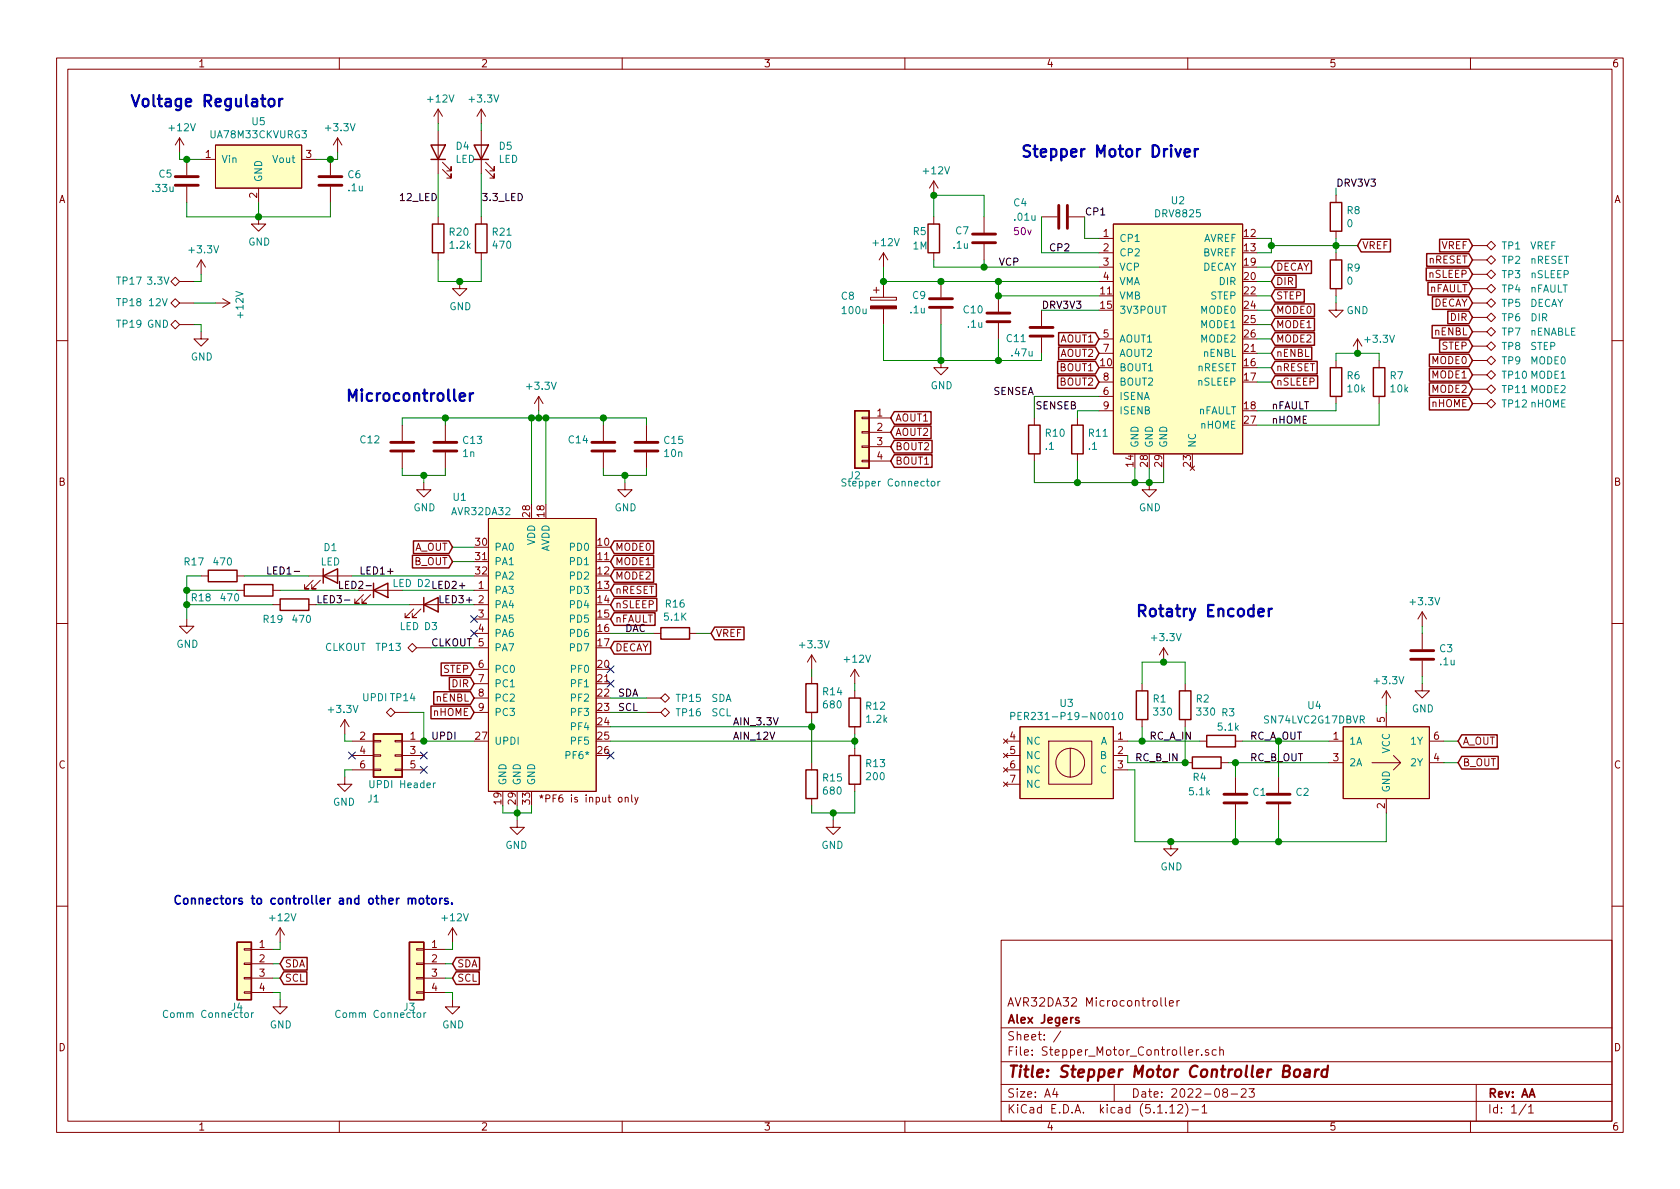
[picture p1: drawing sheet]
<svg xmlns="http://www.w3.org/2000/svg" width="297mm" height="210mm" viewBox="0 0 297 210" stroke-linecap="round" stroke-linejoin="round" font-family="sans-serif">
<g fill="none" stroke="#840000" stroke-width=".18">
<path d="M10 10.3h277v189.9h-277zM12 12.2h273v186.1h-273zM60 10.3v1.9M77.5 19.3l-.8 1.3M77.5 19.3v2.5M77.5 19.3l.7 1.3M85.1 19.3v2.5M85.1 19.3l-.8 1.3M85.1 19.3l.8 1.3M110 10.3v1.9M160 10.3v1.9M210 10.3v1.9"/>
<path d="M260 10.3v1.9M31.7 24.4l-.7 1.2M31.7 24.4v2.5M31.7 24.4l.8 1.2M33 28.2v2.8M33 33v2.8M35.6 28.2h2.5M38.1 25.6h15.2v7.7h-15.2zM45.7 38.3v1.3h1.3l-1.3 1.3-1.3-1.3h1.3M45.7 33.3v2.5M53.3 28.2h2.6M58.4 28.2v2.8"/>
<path d="M58.4 33v2.8M59.7 24.4l-.8 1.2M59.7 24.4v2.5M59.7 24.4l.8 1.2M77.5 23.1v7.6M77.5 38.3v1.3M78.2 30l1.6 1.5v-.8v.8h-.8M78.2 28.7l1.6 1.5v-.7v.7h-.8M85.1 23.1v7.6M85.1 38.3v1.3M85.9 30l1.5 1.5v-.8v.8h-.8M85.9 28.7l1.5 1.5v-.7v.7h-.8"/>
<path d="M165.1 32v2.5M165.1 38.3v1.3M165.1 32l-.8 1.3M165.1 32l.8 1.3M174 38.3v2.8M184.1 38.3h2.8M189 38.3h2.8M196.8 39.6h22.9v40.7h-22.9zM236.2 34.5v1.3M30.2 57.4l.8-.8 .7 .8-.7 .8zM31 49l.7 .8-.7 .7-.8-.7zM31 52.8l.7 .8-.7 .8-.8-.8z"/>
<path d="M31.7 53.6h2.6M31.7 49.8h2.6M31.7 57.4h2.6M35.6 58.7v1.2h1.2l-1.2 1.3-1.3-1.3h1.3M35.6 46l-.8 1.2M35.6 46v2.5M35.6 46l.7 1.2M38.1 53.6h2.5M39.4 52.8l1.2 .8M40.6 53.6l-1.2 .8M77.5 44.7v1.3M81.3 49.8v1.2h1.2l-1.2 1.3-1.3-1.3h1.3"/>
<path d="M85.1 44.7v1.3M153.9 52.6h4.6v.5h-4.6zM154.4 51.3h1M154.9 50.8v1M156.2 44.7v2.5M156.2 49.8v2.8M156.2 54.6v2.8M156.2 44.7l-.8 1.3M156.2 44.7l.8 1.3M165.1 44.7v1.3M166.4 49.8v2.8M166.4 54.6v2.8"/>
<path d="M174 43.2v2.8M176.5 52.3v2.8M176.5 57.1v2.8M184.1 54.9v2.8M184.1 59.7v2.8M194.3 49.8h2.5M194.3 42.2h2.5M194.3 44.7h2.5M194.3 47.2h2.5M194.3 59.9h2.5M236.2 53.6v1.3h1.3l-1.3 1.2-1.3-1.2h1.3M236.2 40.9v1.3"/>
<path d="M236.2 44.7v1.3M236.2 51v1.3M240 59.9l-.7 1.3M240 59.9v2.6M240 59.9l.8 1.3M260.3 43.4h2.6M260.3 46h2.6M260.3 48.5h2.6M260.3 51h2.6M260.3 53.6h2.6M260.3 56.1h2.6M260.3 58.7h2.6"/>
<path d="M262.9 43.4l.8-.7 .7 .7-.7 .8zM262.9 46l.8-.8 .7 .8-.7 .7zM262.9 48.5l.8-.8 .7 .8-.7 .8zM262.9 51l.8-.7 .7 .7-.7 .8zM262.9 53.6l.8-.8 .7 .8-.7 .8zM262.9 56.1l.8-.7 .7 .7-.7 .8zM262.9 58.7l.8-.8 .7 .8-.7 .7zM10 60.2h2M71.1 75.2v2.8M78.7 75.2v2.8M95.2 70.1l-.7 1.3M95.2 70.1v2.5"/>
<path d="M95.2 70.1l.8 1.3M106.7 75.2v2.8M114.3 75.2v2.8M152.4 78.9h1.3v.2h-1.3zM152.4 73.8h1.3v.2h-1.3zM152.4 76.3h1.3v.3h-1.3zM153.7 73.9h3.8M153.7 76.4h3.8M153.7 79h3.8M166.4 63.7v1.3h1.2l-1.2 1.3-1.3-1.3h1.3M182.9 73.9v1.3M190.5 73.9v1.3"/>
<path d="M194.3 70.1h2.5M194.3 62.5h2.5M194.3 67.6h2.5M194.3 72.6h2.5M236.2 63.7v1.3M236.2 70.1v1.3M243.8 63.7v1.3M243.8 70.1v1.3M260.3 68.8h2.6M260.3 61.2h2.6M260.3 63.7h2.6M260.3 66.3h2.6"/>
<path d="M260.3 71.4h2.6M262.9 68.8l.8-.7 .7 .7-.7 .8zM262.9 61.2l.8-.8 .7 .8-.7 .8zM262.9 63.7l.8-.7 .7 .7-.7 .8zM262.9 66.3l.8-.8 .7 .8-.7 .8zM262.9 71.4l.8-.8 .7 .8-.7 .7zM285 60.2h2M71.1 80v2.8M74.9 85.3v1.3h1.3l-1.3 1.3-1.2-1.3h1.2M78.7 80v2.8M86.4 91.7h19v48.2h-19zM106.7 80v2.8"/>
<path d="M110.5 85.3v1.3h1.3l-1.3 1.3-1.3-1.3h1.3M114.3 80v2.8M152.4 81.4h1.3v.3h-1.3zM153.7 81.5h3.8M182.9 80.3v1.2M190.5 80.3v1.2M203.2 85.3v1.3h1.3l-1.3 1.3-1.3-1.3h1.3M210.4 82.4l.8 .8M211.2 82.4l-.8 .8M10 110.3h2M33 109.5v1.2h1.3l-1.3 1.3-1.3-1.3h1.3M35.6 101.8h1.2"/>
<path d="M41.9 104.4h1.3M41.9 101.8h1.3M48.3 104.4h1.2M48.3 106.9h1.2M54.6 106.9h1.3M54.6 101.8h7.6M55.4 102.6l-1.6 1.5h.8h-.8v-.7M56.6 102.6l-1.5 1.5h.8h-.8v-.7M63.5 104.4h7.6M64.3 105.2l-1.6 1.5h.8h-.8v-.8M65.5 105.2l-1.5 1.5h.8h-.8v-.8M72.1 114.5l.8-.7 .8 .7-.8 .8z"/>
<path d="M72.4 106.9h7.6M73.2 107.7l-1.6 1.5h.8h-.8v-.7M73.7 114.5h2.5M74.4 107.7l-1.5 1.5h.8h-.8v-.7M83.8 104.4h2.6M83.8 106.9h2.6M83.8 109.5h2.6M83.8 112h2.6M83.8 114.5h2.6M83.8 118.4h2.6M115.6 112h1.2M121.9 112h1.3"/>
<path d="M143.5 115.8l-.8 1.3M143.5 115.8v2.6M143.5 119.6v1.3M143.5 115.8l.8 1.3M151.1 118.4l-.7 1.2M151.1 118.4v2.5M151.1 118.4l.8 1.2M205.7 114.5l-.7 1.3M205.7 114.5v2.6M205.7 114.5l.8 1.3M251.5 108.2l-.8 1.3M251.5 108.2v2.5"/>
<path d="M251.5 112v2.8M251.5 116.8v2.8M251.5 108.2l.7 1.3M285 110.3h2M61 137.4v1.3h-1.3l1.3 1.2 1.2-1.2h-1.2M61 127.2l.7 1.3M61 127.2v2.6M61 127.2l-.8 1.3M62.2 131.1h3.8M62.2 133.6h3.8M62.2 136.1h3.8M66 136h1.3v.3h-1.3z"/>
<path d="M66 130.9h1.3v.3h-1.3zM66 133.5h1.3v.2h-1.3zM68.3 126l.8-.8 .7 .8-.7 .7zM69.8 136h1.3v.3h-1.3zM69.8 130.9h1.3v.3h-1.3zM69.8 133.5h1.3v.2h-1.3zM69.8 126h2.6M71.1 131.1h3.8M71.1 133.6h3.8M71.1 136.1h3.8M83.8 120.9h2.6M83.8 123.4h2.6"/>
<path d="M83.8 126h2.6M114.3 123.4h2.5M114.3 126h2.5M116.8 126l.8-.8 .8 .8-.8 .7zM116.8 123.4l.8-.7 .8 .7-.8 .8zM143.5 126v1.2M143.5 134.9v1.2M151.1 122.2v1.2M151.1 128.5v1.3M151.1 132.3v1.3M151.1 138.7v1.2M177.4 130.7l.8 .7"/>
<path d="M177.4 133.2l.8 .8M177.4 135.8l.8 .7M177.4 138.3l.8 .8M177.8 131.1h2.5M177.8 133.6h2.5M177.8 136.1h2.5M177.8 138.7h2.5M178.2 130.7l-.8 .7M178.2 133.2l-.8 .8M178.2 135.8l-.8 .7M178.2 138.3l-.8 .8M180.3 128.5h16.5v12.7h-16.5z"/>
<path d="M185.4 131.1h7.6v7.6h-7.6zM189.2 132.3a2.54 2.54 0 0 0-2.5 2.6 2.54 2.54 0 0 0 2.5 2.5M189.2 132.3a2.54 2.54 0 0 1 2.6 2.6 2.54 2.54 0 0 1-2.6 2.5M189.2 132.3v5.1M196.8 131.1h2.6M196.8 133.6h2.6M196.8 136.1h2.6M201.9 120.9v1.3M201.9 127.2v1.3M209.5 134.9h1.3M209.5 120.9v1.3M209.5 127.2v1.3"/>
<path d="M212.1 131.1h1.3M215.9 134.9h1.3M218.4 137.4v2.8M218.4 131.1h1.3M226.1 137.4v2.8M234.9 131.1h2.6M234.9 134.9h2.6M237.5 128.5h15.2v12.7h-15.2zM245.1 122.2l-.8 1.2M245.1 122.2v2.5M245.1 126v2.5M245.1 122.2l.8 1.2"/>
<path d="M246.4 133.6l1.2 1.3h-5M247.6 134.9l-1.2 1.2M251.5 120.9v1.3h1.2l-1.2 1.2-1.3-1.2h1.3M252.7 131.1h2.6M252.7 134.9h2.6M91.4 145v1.3h-1.2l1.2 1.3 1.3-1.3h-1.3M95.4 140.7l.3 .2 .3-.2M95.5 141.1l.2-.2 .2 .2M95.7 140.6v.3M111.7 140.6v1.1l.2 .1M112.2 141l.3 .8M112.8 141l-.4 1.1-.2 .2"/>
<path d="M143.5 141.2v1.3M147.3 145v1.3h-1.3l1.3 1.3 1.3-1.3h-1.3M207 148.8v1.3h1.3l-1.3 1.3-1.3-1.3h1.3M218.4 142.2v2.8M226.1 142.2v2.8M245.1 141.2v2.6M10 160.2h2M43.2 175.4h1.2v.2h-1.2zM43.2 172.8h1.2v.3h-1.2zM43.2 167.8h1.2v.2h-1.2zM43.2 170.3h1.2v.3h-1.2zM44.4 167.9h3.9"/>
<path d="M44.4 170.4h3.9M44.4 173h3.9M44.4 175.5h3.9M49.5 176.8v1.2h1.3l-1.3 1.3-1.2-1.3h1.2M49.5 164.1l-.7 1.2M49.5 164.1v2.5M49.5 164.1l.8 1.2M73.7 175.4h1.2v.2h-1.2zM73.7 172.8h1.2v.3h-1.2zM73.7 167.8h1.2v.2h-1.2zM73.7 170.3h1.2v.3h-1.2zM74.9 167.9h3.8"/>
<path d="M74.9 170.4h3.8M74.9 173h3.8M74.9 175.5h3.8M80 176.8v1.2h1.3l-1.3 1.3-1.3-1.3h1.3M80 164.1l-.8 1.2M80 164.1v2.5M80 164.1l.8 1.2M177 166.3h108v32h-108zM205.3 176.4v1.3l.2 .2M206 176.4v1.3l.2 .2M206.8 177.4l.7-.1-.1-.3-.4-.1-.2 .2v.7h.6M208.1 176.9v1"/>
<path d="M208.5 176.9l-.4 .3M285 160.2h2M60 198.3v1.9M110 198.3v1.9M160 198.3v1.9M177 194.8h108M177 191.8h108M177 187.8h108M177 181.8h108M186.5 192.5l-.4 1h1M186.8 193v1M187.6 182.3l-1.3 2"/>
<path d="M197 191.8v3M206.8 195.8l.5-.5v1.5M206.8 196.8h.9M208.3 195.5l.2-.2h.3l.2 .2 .1 .3-.9 1h.9M209.6 195.1a1.71 1.71 0 0 1 0 2.3M210 198.3v1.9M210.7 196.3h1.2M211.5 185.6v1M212 185.6l-.5 .3M212.5 186.5v.1M212.5 195.8l.5-.5v1.5M212.5 196.8h.9"/>
<path d="M213.7 185.7l-.4-.1-.2 .2 .1 .2 .5 .2v.3h-.6M215 185.7l-.4-.1-.3 .3 .2 .6h.5M215.7 185.7l.2-.1 .4 .1v.9M215.7 185.1v1.5M216.5 193.2l-.3-.3 .1-.2a.48 .48 0 0 1 .6-.1l.1 .2-.1 .3-.6 .1a.48 .48 0 0 0 0 .7l.2 .1 .5-.1v-.4l-.2-.3M217.7 193.5h1.1M219.5 192.7l.2-.2h.3l.3 .2v.3v.2l-.9 .8h.9M220.8 192.5h1l-.5 .6 .4 .1v.7l-.2 .1-.7-.1M260 198.3v1.9M261 191.8v6.5M269.8 195.2l-1.2 2M270.3 195.8l.4-.5v1.5"/>
<path d="M270.3 196.8h.8"/>
</g>
<path d="M229 189.3a.53 .53 0 0 1 .5-.2 .53 .53 0 0 1 .4 .4l-.1 .6a.54 .54 0 0 1-.5 .4 .54 .54 0 0 1-.5-.4zM230.8 189.2h.7v1.2M231.6 189.6l-.7 .1a.4 .4 0 0 0-.3 .3 .4 .4 0 0 0 .2 .4l.7-.1M232.6 189.1l-.2 1.3M233.2 189.1a.55 .55 0 0 0-.6 .4M234.7 189.2a.68 .68 0 0 0-1 .3v.8l.3 .1 .6-.1M234.8 188.4l-.3 2" fill="none" stroke="#840000" stroke-width=".41"/>
<path d="M190.8 180a.37 .37 0 0 0-.6 .1v.3l.6 .1v.1l-.2 .3-.4-.1" fill="none" stroke="#840000" stroke-width=".3"/>
<g fill="none" stroke="#840000" stroke-width=".25">
<path d="M76.2 25.6h2.5l-1.2 2.6zM76.2 28.2h2.5M76.5 39.6h2v5.1h-2zM83.8 25.6h2.6l-1.3 2.6zM83.8 28.2h2.6M84.1 39.6h2v5.1h-2zM164.1 39.6h2v5.1h-2zM235.2 35.8h2v5.1h-2zM187.2 58.8h6.5l.6 1.1-.6 1.2h-6.5zM225.4 56.3h7v2.2h-7l-.6-1.1zM225.4 58.8h7v2.3h-7l-.6-1.2zM225.4 53.7h7v2.3h-7l-.6-1.1z"/>
<path d="M225.4 51.2h5.2v2.2h-5.2l-.6-1.1zM225.4 46.1h6.5v2.3h-6.5l-.6-1.2zM225.4 48.7h3.8v2.2h-3.8l-.6-1.1zM235.2 46h2v5h-2zM240.7 42.3h5.1v2.2h-5.1l-.7-1.1zM252.2 47.4h7.5l.6 1.1-.6 1.1h-7.5zM252.2 44.9h7.5l.6 1.1-.6 1.1h-7.5zM252.5 49.9h7.2l.6 1.1-.6 1.2h-7.2zM253.2 57.6h6.5l.6 1.1-.6 1.1h-6.5zM253.3 52.5h6.4l.6 1.1-.6 1.1h-6.4zM254.5 42.3h5.2l.6 1.1-.6 1.1h-5.2zM256 55h3.7l.6 1.1-.6 1.1h-3.7z"/>
<path d="M151.1 72.6h2.6v10.2h-2.6zM158.1 77.9h6.7v2.2h-6.7l-.6-1.1zM158.1 75.3h6.5v2.3h-6.5l-.6-1.2zM158.1 72.8h6.5v2.2h-6.5l-.6-1.1zM181.9 75.2h2v5.1h-2zM187 63.9h6.7l.6 1.1-.6 1.1h-6.7zM187 66.4h6.7l.6 1.2-.6 1.1h-6.7zM187.2 61.4h6.5l.6 1.1-.6 1.1h-6.5zM189.5 75.2h2v5.1h-2zM225.4 61.4h6.5v2.2h-6.5l-.6-1.1zM225.4 66.4h7.6v2.3h-7.6l-.6-1.1zM225.4 63.9h7.5v2.2h-7.5l-.6-1.1z"/>
<path d="M235.2 65h2v5.1h-2zM242.8 65h2.1v5.1h-2.1zM252.7 65.2h7l.6 1.1-.6 1.1h-7zM252.7 67.7h7l.6 1.1-.6 1.1h-7zM252.7 70.3h7l.6 1.1-.6 1.1h-7zM252.7 62.6h7l.6 1.1-.6 1.2h-7zM254.5 60.1h5.2l.6 1.1-.6 1.1h-5.2zM72.9 98.2h6.5l.6 1.1-.6 1.1h-6.5zM73.1 95.7h6.3l.6 1.1-.6 1.1h-6.3zM108.6 95.7h7v2.2h-7l-.7-1.1zM108.6 98.2h7v2.2h-7l-.7-1.1zM158.1 80.4h6.7v2.2h-6.7l-.6-1.1z"/>
<path d="M36.8 100.8h5.1v2.1h-5.1zM43.2 103.4h5.1v2h-5.1zM49.5 105.9h5.1v2h-5.1zM57.1 101.8l2.6-1.2v2.5zM57.1 100.6v2.5M66 104.4l2.6-1.3v2.6zM66 103.1v2.6M74.9 106.9l2.6-1.2v2.5zM74.9 105.7v2.5M78 117.2h5.2l.6 1.2-.6 1.1h-5.2zM79.5 119.8h3.7l.6 1.1-.6 1.1h-3.7zM108.6 103.3h7.5v2.2h-7.5l-.7-1.1z"/>
<path d="M108.6 105.8h7.5v2.2h-7.5l-.7-1.1zM108.6 113.4h6.4v2.3h-6.4l-.7-1.2zM108.6 108.4h7.2v2.2h-7.2l-.7-1.1zM108.6 100.7h7v2.3h-7l-.7-1.2zM116.8 111h5.1v2h-5.1zM126.4 110.9h5.1v2.2h-5.1l-.7-1.1zM66 129.8h5.1v7.6h-5.1zM76.2 124.9h7l.6 1.1-.6 1.1h-7zM76.7 122.3h6.5l.6 1.1-.6 1.2h-6.5zM142.5 120.9h2v5.1h-2zM142.5 136.1h2v5.1h-2zM150.1 123.4h2v5.1h-2z"/>
<path d="M150.1 133.6h2v5.1h-2zM200.9 122.2h2v5h-2zM208.5 122.2h2.1v5h-2.1zM210.8 133.9h5.1v2h-5.1zM213.4 130h5v2.1h-5zM258.4 133.8h6.5v2.2h-6.5l-.6-1.1zM258.4 129.9h6.3v2.3h-6.3l-.6-1.1zM41.9 166.6h2.5v10.2h-2.5zM50.2 169.3h4.1v2.2h-4.1l-.7-1.1zM50.2 171.9h4.1v2.2h-4.1l-.7-1.1zM72.4 166.6h2.5v10.2h-2.5zM80.6 169.3h4.2v2.2h-4.2l-.6-1.1z"/>
<path d="M80.6 171.9h4.1v2.2h-4.1l-.6-1.1z"/>
</g>
<g fill="#ffffc2" stroke="#ffffc2" stroke-width=".18">
<path d="M72.4 166.6h2.5v10.2h-2.5z"/>
<path d="M41.9 166.6h2.5v10.2h-2.5z"/>
<path d="M86.4 91.7h19v48.2h-19z"/>
<path d="M151.1 72.6h2.6v10.2h-2.6z"/>
<path d="M196.8 39.6h22.9v40.7h-22.9z"/>
<path d="M38.1 25.6h15.2v7.7h-15.2z"/>
<path d="M180.3 128.5h16.5v12.7h-16.5z"/>
<path d="M66 129.8h5.1v7.6h-5.1z"/>
<path d="M237.5 128.5h15.2v12.7h-15.2z"/>
</g>
<g fill="none" stroke="#008484" stroke-width=".18">
<path d="M149.6 84.8l-.5-.1-.2 .1-.1 .2 .2 .2 .5 .2 .1 .3-.3 .2h-.5M164.7 85.2l.3-.1 .3 .2-.1 .6h-.3l-.2-.1zM165.8 85.1v.8M166.2 85.1l-.4 .2M77 138.4l-.4 .3M178.7 126.6l.7-.1v-.4l-.7-.1v1.2M180 126.6h.4M180.6 126h-.6v1.2h.6M196.6 127.2h.7M197.9 126.1l.2-.1a.67 .67 0 0 1 .4 .6 .67 .67 0 0 1-.4 .6l-.3-.4zM43.4 179.1h.3l.2 .1-.1 .7h-.3l-.2-.2zM44.5 179.1v.8"/>
<path d="M44.8 179.1l-.3 .2M73.9 179.1h.3l.1 .1v.7h-.3l-.3-.2zM75 179.1v.8M75.3 179.1l-.3 .2"/>
</g>
<g fill="none" stroke="#840000" stroke-width=".51">
<path d="M31 32.8h4.1M31 31.2h4.1M56.4 32.8h4.1M56.4 31.2h4.1M187.2 36.3v4.1M188.7 36.3v4.1M164.3 52.8h4.1M164.3 54.4h4.1M172 41.4h4M172 42.9h4M174.5 55.4h4.1M174.5 56.9h4.1"/>
<path d="M182.1 57.9h4.1M182.1 59.4h4.1M69.1 79.8h4.1M69.1 78.2h4.1M76.7 79.8h4.1M76.7 78.2h4.1M104.6 79.8h4.1M104.6 78.2h4.1M112.3 79.8h4M112.3 78.2h4M249.4 116.6h4.1M249.4 115.1h4.1"/>
<path d="M216.4 142h4.1M216.4 140.5h4.1M224 142h4.1M224 140.5h4.1"/>
</g>
<path d="M153.9 54.1h4.6v.5h-4.6z" fill="#840000" stroke="#840000" stroke-width=".18"/>
<g fill="none" stroke="#008400" stroke-width=".18">
<path d="M31.7 26.9v1.3h3.9M33 35.8v2.5h25.4v-2.5M45.7 35.8v2.5M59.7 26.9v1.3h-3.8M77.5 21.8v1.3M77.5 30.7v7.6M85.1 21.8v1.3M85.1 30.7v7.6M165.1 38.3v-3.8h8.9v3.8M184.1 38.3v6.4h10.2M191.8 38.3v3.9h2.5M236.2 33.3v1.2"/>
<path d="M34.3 57.4h1.3v1.3M34.3 53.6h3.8M35.6 48.5v1.3h-1.3M77.5 46v3.8h7.6v-3.8M156.2 47.2v2.6h38.1M156.2 57.4v6.3h27.9v-1.2M165.1 46v1.2h29.2M166.4 57.4v6.3M174 46v1.2M176.5 49.8v2.5h17.8M176.5 59.9v3.8M184.1 54.9h10.2"/>
<path d="M222.2 49.8h2.6M222.2 59.9h2.6M222.2 54.9h2.6M222.2 42.2h2.6v2.5h-2.6M222.2 52.3h2.6M222.2 57.4h2.6M222.2 47.2h2.6M224.8 43.4h15.2M236.2 42.2v2.5M236.2 52.3v1.3M71.1 75.2v-1.3h43.2v1.3M78.7 73.9v1.3"/>
<path d="M94 73.9v15.2M95.2 72.6v1.3M96.5 73.9v15.2M106.7 73.9v1.3M194.3 72.6h-3.8v1.3M194.3 70.1h-11.4v3.8M222.2 62.5h2.6M222.2 65h2.6M222.2 67.6h2.6M236.2 63.7v-1.2h7.6v1.2M236.2 71.4v1.2h-14M243.8 71.4v3.8h-21.6"/>
<path d="M71.1 82.8v1.3h7.6v-1.3M74.9 84.1v1.2M80 96.8h3.8M80 99.3h3.8M106.7 82.8v1.3h7.6v-1.3M110.5 84.1v1.2M182.9 81.5v3.8h22.8v-2.5M190.5 81.5v3.8M200.7 82.8v2.5M203.2 82.8v2.5M33 104.4h8.9M33 106.9h15.3"/>
<path d="M35.6 101.8h-2.6v7.7M43.2 101.8h11.4M49.5 104.4h14M55.9 106.9h16.5M62.2 101.8h21.6M71.1 104.4h12.7M76.2 114.5h7.6M80 106.9h3.8M107.9 112h7.7M123.2 112h2.5M143.5 118.4v1.2M251.5 110.7v1.3"/>
<path d="M251.5 119.6v1.3M61 129.8v1.3h1.2M62.2 136.1h-1.2v1.3M72.4 126h2.5v5.1h8.9M107.9 131.1h43.2M107.9 126h6.4M107.9 123.4h6.4M107.9 128.5h35.6M143.5 127.2v7.7M151.1 139.9v3.9h-7.6v-1.3M151.1 120.9v1.3M151.1 129.8v2.5"/>
<path d="M199.4 136.1h1.3v12.7h44.4v-5M199.4 131.1h12.7M201.9 120.9v-3.8h7.6v3.8M201.9 128.5v2.6M209.5 128.5v6.4h-10.1v-1.3M217.2 134.9h17.7M218.4 134.9v2.5M219.7 131.1h15.2M226.1 131.1v6.3M245.1 124.7v1.3M255.3 131.1h2.5M255.3 134.9h2.5"/>
<path d="M88.9 142.5v1.3h5.1v-1.3M91.4 142.5v2.5M147.3 143.8v1.2M218.4 145v3.8M226.1 145v3.8M48.3 175.5h1.2v1.3M48.3 170.4h1.2M48.3 173h1.2M49.5 166.6v1.3h-1.2M78.7 175.5h1.3v1.3M78.7 170.4h1.3M78.7 173h1.3"/>
<path d="M80 166.6v1.3h-1.3"/>
</g>
<path d="M52 101h1M60.9 106.1h1M64.7 103.6h1" fill="none" stroke="#000" stroke-width=".18"/>
<path d="M47.6 17.7a.55 .55 0 0 1 .5-.2 .55 .55 0 0 1 .4 .4v.5a.55 .55 0 0 1-.5 .4 .55 .55 0 0 1-.5-.4zM49.4 17.5v1.3M50 17.5l-.4 .1-.2 .3M209.4 27l1-.2-.1-.3-.6-.1-.3 .2 .1 1 .2 .1 .6-.1M211.3 26.4v1.3M211.8 26.4l-.3 .1-.2 .2M81.3 70.2l.9-.2-.1-.4-.5-.1-.3 .3 .1 1 .2 .1 .5-.1M83.1 69.5v1.4M83.7 69.5l-.4 .1-.2 .3M222.5 108.3l1-.2-.1-.4-.6-.1-.3 .3 .1 1 .2 .1 .6-.1M224.3 107.6v1.4M224.9 107.6l-.4 .1-.2 .3" fill="none" stroke="#0000c2" stroke-width=".41"/>
<path d="M74.2 159l.2-.2 .4 .1 .1 .3-.1 .6-.4 .1-.2-.2zM75.3 158.8h.6M75.5 158.4v1.2l.1 .2 .3 .1M76.4 159l.2-.2 .4 .1 .1 .3-.1 .6-.4 .1-.2-.2zM77.8 158.8v1.1M78.2 158.8l-.3 .1-.1 .3M79.2 158.9a.36 .36 0 0 0-.6 .2l.1 .2 .6 .3-.3 .3-.4-.1M79.9 159.7v.2" fill="none" stroke="#0000c2" stroke-width=".3"/>
<g fill="#008400" stroke="#008400" stroke-width=".25">
<circle cx="166.4" cy="63.7" r=".51"/>
<circle cx="190.5" cy="85.3" r=".51"/>
<circle cx="226.1" cy="148.8" r=".51"/>
<circle cx="209.6" cy="134.9" r=".51"/>
<circle cx="33" cy="106.9" r=".51"/>
<circle cx="236.2" cy="43.4" r=".51"/>
<circle cx="224.8" cy="43.4" r=".51"/>
<circle cx="203.2" cy="85.3" r=".51"/>
<circle cx="240" cy="62.5" r=".51"/>
<circle cx="176.5" cy="63.7" r=".51"/>
<circle cx="200.7" cy="85.3" r=".51"/>
<circle cx="45.7" cy="38.3" r=".51"/>
<circle cx="176.5" cy="52.3" r=".51"/>
<circle cx="176.5" cy="49.8" r=".51"/>
<circle cx="166.4" cy="49.8" r=".51"/>
<circle cx="156.2" cy="49.8" r=".51"/>
<circle cx="165.1" cy="34.5" r=".51"/>
<circle cx="174" cy="47.2" r=".51"/>
<circle cx="33" cy="28.2" r=".51"/>
<circle cx="58.4" cy="28.2" r=".51"/>
<circle cx="143.5" cy="128.5" r=".51"/>
<circle cx="33" cy="104.4" r=".51"/>
<circle cx="205.7" cy="117.1" r=".51"/>
<circle cx="201.9" cy="131.1" r=".51"/>
<circle cx="147.3" cy="143.8" r=".51"/>
<circle cx="151.1" cy="131.1" r=".51"/>
<circle cx="218.4" cy="134.9" r=".51"/>
<circle cx="91.4" cy="143.8" r=".51"/>
<circle cx="95.3" cy="73.9" r=".51"/>
<circle cx="96.5" cy="73.9" r=".51"/>
<circle cx="94" cy="73.9" r=".51"/>
<circle cx="74.9" cy="131.1" r=".51"/>
<circle cx="218.4" cy="148.8" r=".51"/>
<circle cx="81.3" cy="49.8" r=".51"/>
<circle cx="74.9" cy="84.1" r=".51"/>
<circle cx="78.7" cy="73.9" r=".51"/>
<circle cx="207" cy="148.8" r=".51"/>
<circle cx="110.5" cy="84.1" r=".51"/>
<circle cx="106.7" cy="73.9" r=".51"/>
</g>
<g fill="none" stroke="#000084" stroke-width=".18">
<path d="M83.2 108.9l1.2 1.2M83.2 111.4l1.2 1.2M84.4 108.9l-1.2 1.2M84.4 111.4l-1.2 1.2M107.3 117.7l1.3 1.3M108.6 117.7l-1.3 1.3M61.6 133l1.2 1.2M62.8 133l-1.2 1.2M74.3 133l1.2 1.2M74.3 135.5l1.2 1.2M75.5 133l-1.2 1.2M75.5 135.5l-1.2 1.2"/>
<path d="M107.3 120.3l1.3 1.2M107.3 133l1.3 1.2M108.6 120.3l-1.3 1.2M108.6 133l-1.3 1.2"/>
</g>
<g font-size="2.8" fill="#0000c2">
<text x="22.9" y="18.9">Voltage Regulator</text>
<text x="180.3" y="27.8">Stepper Motor Driver</text>
<text x="61" y="71">Microcontroller</text>
<text x="200.7" y="109.1">Rotatry Encoder</text>
</g>
<text font-size="2.8" fill="#840000" x="178" y="190.5">Title: Stepper Motor Controller Board</text>
<text font-size="2.1" fill="#0000c2" x="30.5" y="159.9">Connectors to controller and other motors.</text>
<g font-size="2.1" fill="#840000">
<text x="178" y="178">AVR32DA32 Microcontroller</text>
<text x="178" y="184">Sheet: /</text>
<text x="178" y="181">Alex Jegers</text>
<text x="178" y="186.7">File: Stepper_Motor_Controller.sch</text>
<text x="178" y="196.9">KiCad E.D.A. kicad (5.1.12)-1</text>
<text x="178" y="194.1">Size: A4</text>
<text x="200" y="194.1">Date: 2022-08-23</text>
<text x="263" y="194.1">Rev: AA</text>
<text x="263" y="196.9">Id: 1/1</text>
</g>
<g font-size="1.8" fill="#840000">
<text x="35" y="11.9">1</text>
<text x="85" y="11.9">2</text>
<text x="135" y="11.9">3</text>
<text x="185" y="11.9">4</text>
<text x="235" y="11.9">5</text>
<text x="285" y="11.9">6</text>
<text x="36.3" y="27.9">1</text>
<text x="54.1" y="27.9">3</text>
<text x="10.4" y="35.9">A</text>
<text x="45.5" y="35" transform="rotate(-90 45.5 35)">2</text>
<text x="285.4" y="35.9">A</text>
<text x="195.1" y="41.9">1</text>
<text x="220" y="41.9">12</text>
<text x="195.1" y="44.4">2</text>
<text x="195.1" y="47">3</text>
<text x="220" y="44.4">13</text>
<text x="220" y="47">19</text>
<text x="225.6" y="47.9">DECAY</text>
<text x="240.8" y="44.1">VREF</text>
<text x="252.6" y="46.6">nRESET</text>
<text x="254.8" y="44.1">VREF</text>
<text x="194.6" y="52.1">11</text>
<text x="195.1" y="49.5">4</text>
<text x="220" y="49.5">20</text>
<text x="220" y="52.1">22</text>
<text x="225.6" y="53">STEP</text>
<text x="225.6" y="50.4">DIR</text>
<text x="252.7" y="49.1">nSLEEP</text>
<text x="252.7" y="51.7">nFAULT</text>
<text x="194.6" y="54.6">15</text>
<text x="195.1" y="59.7">5</text>
<text x="220" y="54.6">24</text>
<text x="220" y="57.1">25</text>
<text x="220" y="59.7">26</text>
<text x="225.6" y="58">MODE1</text>
<text x="225.6" y="55.5">MODE0</text>
<text x="253.4" y="54.2">DECAY</text>
<text x="253.7" y="59.3">nENBL</text>
<text x="256.5" y="56.8">DIR</text>
<text x="187.5" y="65.7">BOUT1</text>
<text x="187.5" y="60.6">AOUT1</text>
<text x="187.5" y="63.1">AOUT2</text>
<text x="194.6" y="64.8">10</text>
<text x="195.1" y="62.2">7</text>
<text x="220" y="64.8">16</text>
<text x="220" y="62.2">21</text>
<text x="225.6" y="60.6">MODE2</text>
<text x="225.6" y="63.1">nENBL</text>
<text x="225.6" y="65.7">nRESET</text>
<text x="253.3" y="64.4">MODE0</text>
<text x="254.9" y="61.8">STEP</text>
<text x="187.5" y="68.2">BOUT2</text>
<text x="195.1" y="69.8">6</text>
<text x="195.1" y="67.3">8</text>
<text x="220" y="67.3">17</text>
<text x="225.6" y="68.2">nSLEEP</text>
<text x="253.3" y="66.9">MODE1</text>
<text x="253.3" y="69.5">MODE2</text>
<text x="155.1" y="73.7">1</text>
<text x="155.1" y="76.2">2</text>
<text x="158.3" y="77.1">AOUT2</text>
<text x="158.3" y="74.5">AOUT1</text>
<text x="195.1" y="72.4">9</text>
<text x="220" y="72.4">18</text>
<text x="220" y="74.9">27</text>
<text x="253.2" y="72">nHOME</text>
<text x="155.1" y="78.7">3</text>
<text x="155.1" y="81.3">4</text>
<text x="158.3" y="82.2">BOUT1</text>
<text x="158.3" y="79.6">BOUT2</text>
<text x="200.4" y="82.5" transform="rotate(-90 200.4 82.5)">14</text>
<text x="202.9" y="82.5" transform="rotate(-90 202.9 82.5)">28</text>
<text x="205.5" y="82.5" transform="rotate(-90 205.5 82.5)">29</text>
<text x="210.6" y="82.5" transform="rotate(-90 210.6 82.5)">23</text>
<text x="10.4" y="85.9">B</text>
<text x="285.4" y="85.9">B</text>
<text x="93.7" y="91.4" transform="rotate(-90 93.7 91.4)">28</text>
<text x="96.3" y="91.4" transform="rotate(-90 96.3 91.4)">18</text>
<text x="73.2" y="97.4">A_OUT</text>
<text x="73.2" y="99.9">B_OUT</text>
<text x="84.1" y="96.5">30</text>
<text x="84.1" y="99.1">31</text>
<text x="84.1" y="101.6">32</text>
<text x="105.7" y="96.5">10</text>
<text x="105.7" y="99.1">11</text>
<text x="105.7" y="101.6">12</text>
<text x="108.7" y="97.4">MODE0</text>
<text x="108.7" y="99.9">MODE1</text>
<text x="84.6" y="104.1">1</text>
<text x="105.7" y="104.1">13</text>
<text x="105.7" y="106.7">14</text>
<text x="108.7" y="105">nRESET</text>
<text x="108.7" y="107.6">nSLEEP</text>
<text x="108.7" y="102.5">MODE2</text>
<text x="84.6" y="109.2">3</text>
<text x="84.6" y="111.8">4</text>
<text x="105.7" y="109.2">15</text>
<text x="105.7" y="111.8">16</text>
<text x="108.7" y="110.1">nFAULT</text>
<text x="126.5" y="112.6">VREF</text>
<text x="78.4" y="119">STEP</text>
<text x="84.6" y="118.1">6</text>
<text x="105.7" y="114.3">17</text>
<text x="105.7" y="118.1">20</text>
<text x="108.7" y="115.2">DECAY</text>
<text x="77.1" y="124.1">nENBL</text>
<text x="80" y="121.5">DIR</text>
<text x="84.6" y="120.6">7</text>
<text x="84.6" y="123.2">8</text>
<text x="84.6" y="125.7">9</text>
<text x="105.7" y="120.6">21</text>
<text x="105.7" y="123.2">22</text>
<text x="105.7" y="125.7">23</text>
<text x="63.7" y="130.8">2</text>
<text x="72.5" y="130.8">1</text>
<text x="76.7" y="126.6">nHOME</text>
<text x="84.1" y="130.8">27</text>
<text x="105.7" y="128.3">24</text>
<text x="105.7" y="130.8">25</text>
<text x="178.6" y="130.8">4</text>
<text x="197.6" y="130.8">1</text>
<text x="235.7" y="130.8">1</text>
<text x="244.9" y="127.7" transform="rotate(-90 244.9 127.7)">5</text>
<text x="253.5" y="130.8">6</text>
<text x="258.6" y="131.7">A_OUT</text>
<text x="10.4" y="135.9">C</text>
<text x="63.7" y="133.3">4</text>
<text x="63.7" y="135.9">6</text>
<text x="72.5" y="133.3">3</text>
<text x="72.5" y="135.9">5</text>
<text x="105.7" y="133.3">26</text>
<text x="178.6" y="133.3">5</text>
<text x="178.6" y="135.9">6</text>
<text x="197.6" y="133.3">2</text>
<text x="197.6" y="135.9">3</text>
<text x="235.7" y="134.6">3</text>
<text x="253.5" y="134.6">4</text>
<text x="258.6" y="135.5">B_OUT</text>
<text x="285.4" y="135.9">C</text>
<text x="88.6" y="142.2" transform="rotate(-90 88.6 142.2)">19</text>
<text x="91.2" y="142.2" transform="rotate(-90 91.2 142.2)">29</text>
<text x="93.7" y="142.2" transform="rotate(-90 93.7 142.2)">33</text>
<text x="96.7" y="141.9">*PF6 is input only</text>
<text x="178.6" y="138.4">7</text>
<text x="244.9" y="143" transform="rotate(-90 244.9 143)">2</text>
<text x="45.9" y="167.6">1</text>
<text x="76.4" y="167.6">1</text>
<text x="45.9" y="170.2">2</text>
<text x="45.9" y="172.7">3</text>
<text x="50.3" y="171.1">SDA</text>
<text x="50.3" y="173.6">SCL</text>
<text x="76.4" y="170.2">2</text>
<text x="76.4" y="172.7">3</text>
<text x="80.8" y="171.1">SDA</text>
<text x="80.8" y="173.6">SCL</text>
<text x="45.9" y="175.3">4</text>
<text x="76.4" y="175.3">4</text>
<text x="10.4" y="185.9">D</text>
<text x="285.4" y="185.9">D</text>
<text x="35" y="199.9">1</text>
<text x="85" y="199.9">2</text>
<text x="135" y="199.9">3</text>
<text x="185" y="199.9">4</text>
<text x="235" y="199.9">5</text>
<text x="285" y="199.9">6</text>
</g>
<g font-size="1.8" fill="#008484">
<text x="30" y="23.2">+12V</text>
<text x="44.6" y="22.1">U5</text>
<text x="57.7" y="23.2">+3.3V</text>
<text x="75.8" y="18.1">+12V</text>
<text x="83.1" y="18.1">+3.3V</text>
<text x="37.4" y="24.5">UA78M33CKVURG3</text>
<text x="39.1" y="28.8">Vin</text>
<text x="48.4" y="28.8">Vout</text>
<text x="80.5" y="28.8">LED</text>
<text x="80.7" y="26.5">D4</text>
<text x="88.1" y="28.8">LED</text>
<text x="88.3" y="26.5">D5</text>
<text x="27.1" y="34">.33u</text>
<text x="28.1" y="31.4">C5</text>
<text x="46.4" y="32.3" transform="rotate(-90 46.4 32.3)">GND</text>
<text x="61.5" y="31.5">C6</text>
<text x="61.6" y="33.8">.1u</text>
<text x="163.4" y="30.8">+12V</text>
<text x="79.5" y="41.7">R20</text>
<text x="87.1" y="41.7">R21</text>
<text x="161.5" y="41.6">R5</text>
<text x="169" y="41.4">C7</text>
<text x="179.3" y="36.5">C4</text>
<text x="179.5" y="39">.01u</text>
<text x="204.4" y="38.4">DRV8825</text>
<text x="207.2" y="36.1">U2</text>
<text x="238.2" y="37.9">R8</text>
<text x="238.2" y="40.2">0</text>
<text x="33.6" y="44.8">+3.3V</text>
<text x="43.9" y="43.4">GND</text>
<text x="79.6" y="44">1.2k</text>
<text x="87.3" y="44">470</text>
<text x="154.5" y="43.5">+12V</text>
<text x="161.5" y="44.1">1M</text>
<text x="168.6" y="44">.1u</text>
<text x="197.9" y="42.8">CP1</text>
<text x="197.9" y="45.3">CP2</text>
<text x="197.9" y="47.9">VCP</text>
<text x="212.5" y="47.9">DECAY</text>
<text x="212.7" y="42.8">AVREF</text>
<text x="212.7" y="45.3">BVREF</text>
<text x="265.6" y="44.1">TP1</text>
<text x="265.6" y="46.7">TP2</text>
<text x="270.5" y="44.1">VREF</text>
<text x="270.5" y="46.7">nRESET</text>
<text x="20.7" y="50.3">TP17</text>
<text x="26.1" y="50.3">3.3V</text>
<text x="148.8" y="53">C8</text>
<text x="161.4" y="52.9">C9</text>
<text x="197.9" y="53">VMB</text>
<text x="197.9" y="50.4">VMA</text>
<text x="214.1" y="53">STEP</text>
<text x="215.6" y="50.4">DIR</text>
<text x="238.2" y="48">R9</text>
<text x="238.2" y="50.3">0</text>
<text x="265.6" y="49.2">TP3</text>
<text x="265.6" y="51.7">TP4</text>
<text x="270.5" y="51.7">nFAULT</text>
<text x="270.6" y="49.2">nSLEEP</text>
<text x="20.7" y="54.1">TP18</text>
<text x="20.7" y="58">TP19 GND</text>
<text x="26.4" y="54.1">12V</text>
<text x="43.1" y="56.1" transform="rotate(-90 43.1 56.1)">+12V</text>
<text x="79.5" y="54.9">GND</text>
<text x="149" y="55.5">100u</text>
<text x="161" y="55.4">.1u</text>
<text x="170.4" y="55.4">C10</text>
<text x="171.1" y="58">.1u</text>
<text x="197.9" y="55.5">3V3POUT</text>
<text x="212.4" y="55.5">MODE0</text>
<text x="212.4" y="58">MODE1</text>
<text x="238.1" y="55.5">GND</text>
<text x="265.6" y="54.3">TP5</text>
<text x="265.6" y="56.8">TP6</text>
<text x="265.6" y="59.4">TP7</text>
<text x="270.4" y="54.3">DECAY</text>
<text x="270.5" y="59.4">nENABLE</text>
<text x="270.6" y="56.8">DIR</text>
<text x="33.7" y="63.7">GND</text>
<text x="178.1" y="60.5">C11</text>
<text x="179" y="63">.47u</text>
<text x="197.9" y="65.7">BOUT1</text>
<text x="197.9" y="60.6">AOUT1</text>
<text x="197.9" y="63.1">AOUT2</text>
<text x="211.7" y="65.7">nRESET</text>
<text x="212.4" y="60.6">MODE2</text>
<text x="212.8" y="63.1">nENBL</text>
<text x="241.5" y="60.6">+3.3V</text>
<text x="265.6" y="61.9">TP8</text>
<text x="265.6" y="64.4">TP9</text>
<text x="270.6" y="61.9">STEP</text>
<text x="270.6" y="64.4">MODE0</text>
<text x="93.3" y="68.9">+3.3V</text>
<text x="164.5" y="68.8">GND</text>
<text x="197.9" y="70.7">ISENA</text>
<text x="197.9" y="68.2">BOUT2</text>
<text x="211.8" y="68.2">nSLEEP</text>
<text x="238.2" y="67.1">R6</text>
<text x="238.3" y="69.4">10k</text>
<text x="245.8" y="67.1">R7</text>
<text x="245.9" y="69.4">10k</text>
<text x="265.7" y="69.5">TP11 MODE2</text>
<text x="265.7" y="67">TP10 MODE1</text>
<text x="184.9" y="77.2">R10</text>
<text x="192.6" y="77.2">R11</text>
<text x="197.9" y="73.3">ISENB</text>
<text x="211.8" y="73.3">nFAULT</text>
<text x="212.3" y="75.8">nHOME</text>
<text x="265.7" y="72.1">TP12 nHOME</text>
<text x="63.8" y="78.4">C12</text>
<text x="81.9" y="80.8">1n</text>
<text x="81.9" y="78.5">C13</text>
<text x="100.6" y="78.4">C14</text>
<text x="117.5" y="78.5">C15</text>
<text x="117.6" y="80.8">10n</text>
<text x="184.9" y="79.5">.1</text>
<text x="192.5" y="79.5">.1</text>
<text x="201.3" y="79.2" transform="rotate(-90 201.3 79.2)">GND</text>
<text x="203.8" y="79.2" transform="rotate(-90 203.8 79.2)">GND</text>
<text x="206.4" y="79.2" transform="rotate(-90 206.4 79.2)">GND</text>
<text x="211.5" y="79.2" transform="rotate(-90 211.5 79.2)">NC</text>
<text x="80.2" y="88.6">U1</text>
<text x="149.5" y="86">Stepper Connector</text>
<text x="150.2" y="84.8">J2</text>
<text x="73.1" y="90.4">GND</text>
<text x="80" y="91.1">AVR32DA32</text>
<text x="108.7" y="90.4">GND</text>
<text x="201.4" y="90.4">GND</text>
<text x="32.7" y="100">R17</text>
<text x="37.9" y="100">470</text>
<text x="56.7" y="100">LED</text>
<text x="57.3" y="97.5">D1</text>
<text x="87.4" y="97.4">PA0</text>
<text x="87.4" y="99.9">PA1</text>
<text x="94.6" y="96.4" transform="rotate(-90 94.6 96.4)">VDD</text>
<text x="97.2" y="97.7" transform="rotate(-90 97.2 97.7)">AVDD</text>
<text x="101" y="97.4">PD0</text>
<text x="101" y="99.9">PD1</text>
<text x="33.9" y="106.3">R18</text>
<text x="39.2" y="106.3">470</text>
<text x="87.4" y="105">PA3</text>
<text x="87.4" y="107.6">PA4</text>
<text x="87.4" y="102.5">PA2</text>
<text x="101" y="102.5">PD2</text>
<text x="101" y="105">PD3</text>
<text x="101" y="107.6">PD4</text>
<text x="117.8" y="107.4">R16</text>
<text x="249.5" y="107">+3.3V</text>
<text x="46.6" y="110.2">R19</text>
<text x="51.9" y="110.2">470</text>
<text x="70.6" y="111.4">LED D3</text>
<text x="87.4" y="110.1">PA5</text>
<text x="87.4" y="112.6">PA6</text>
<text x="101" y="110.1">PD5</text>
<text x="101" y="112.6">PD6</text>
<text x="117.5" y="109.7">5.1K</text>
<text x="203.8" y="113.4">+3.3V</text>
<text x="31.2" y="114.5">GND</text>
<text x="57.4" y="115.1">CLKOUT</text>
<text x="66.6" y="115.1">TP13</text>
<text x="87.4" y="115.2">PA7</text>
<text x="87.4" y="119">PC0</text>
<text x="101" y="115.2">PD7</text>
<text x="101.1" y="119">PF0</text>
<text x="141.6" y="114.6">+3.3V</text>
<text x="149.4" y="117.2">+12V</text>
<text x="254.6" y="115.3">C3</text>
<text x="254.7" y="117.6">.1u</text>
<text x="64.2" y="124">UPDI TP14</text>
<text x="87.4" y="121.5">PC1</text>
<text x="87.4" y="124.1">PC2</text>
<text x="101.1" y="121.5">PF1</text>
<text x="101.1" y="124.1">PF2</text>
<text x="119.7" y="124.1">TP15</text>
<text x="125.7" y="124.1">SDA</text>
<text x="145.6" y="123">R14</text>
<text x="145.7" y="125.3">680</text>
<text x="153.2" y="125.5">R12</text>
<text x="187.5" y="125">U3</text>
<text x="203.9" y="124.2">R1</text>
<text x="211.5" y="124.2">R2</text>
<text x="231.3" y="125.4">U4</text>
<text x="243.2" y="121">+3.3V</text>
<text x="249.6" y="126">GND</text>
<text x="58.2" y="126.1">+3.3V</text>
<text x="87.4" y="131.7">UPDI</text>
<text x="87.4" y="126.6">PC3</text>
<text x="101.1" y="126.6">PF3</text>
<text x="101.1" y="129.2">PF4</text>
<text x="101.1" y="131.7">PF5</text>
<text x="119.7" y="126.7">TP16</text>
<text x="125.8" y="126.7">SCL</text>
<text x="153.3" y="127.8">1.2k</text>
<text x="180.5" y="127.3">PER231-P19-N0010</text>
<text x="181.4" y="131.7">NC</text>
<text x="194.6" y="131.7">A</text>
<text x="204.1" y="126.5">330</text>
<text x="211.7" y="126.5">330</text>
<text x="215.4" y="129.2">5.1k</text>
<text x="216.1" y="126.7">R3</text>
<text x="223.8" y="127.9">SN74LVC2G17DBVR</text>
<text x="238.5" y="131.7">1A</text>
<text x="249.6" y="131.7">1Y</text>
<text x="100.5" y="134.2">PF6*</text>
<text x="153.2" y="135.7">R13</text>
<text x="153.3" y="138">200</text>
<text x="181.4" y="134.2">NC</text>
<text x="181.4" y="136.8">NC</text>
<text x="194.6" y="134.2">B</text>
<text x="194.6" y="136.8">C</text>
<text x="238.5" y="135.5">2A</text>
<text x="245.7" y="133.3" transform="rotate(-90 245.7 133.3)">VCC</text>
<text x="249.6" y="135.5">2Y</text>
<text x="58.9" y="142.5">GND</text>
<text x="65.1" y="141.9">J1</text>
<text x="65.8" y="139.4">UPDI Header</text>
<text x="89.5" y="138.9" transform="rotate(-90 89.5 138.9)">GND</text>
<text x="92.1" y="138.9" transform="rotate(-90 92.1 138.9)">GND</text>
<text x="94.6" y="138.9" transform="rotate(-90 94.6 138.9)">GND</text>
<text x="145.6" y="138.2">R15</text>
<text x="145.7" y="140.5">680</text>
<text x="181.4" y="139.3">NC</text>
<text x="210.4" y="140.6">5.1k</text>
<text x="211" y="138.1">R4</text>
<text x="221.6" y="140.7">C1</text>
<text x="229.2" y="140.7">C2</text>
<text x="245.7" y="140.2" transform="rotate(-90 245.7 140.2)">GND</text>
<text x="89.4" y="150.1">GND</text>
<text x="145.2" y="150.1">GND</text>
<text x="205.2" y="153.9">GND</text>
<text x="47.8" y="162.9">+12V</text>
<text x="78.3" y="162.9">+12V</text>
<text x="40.9" y="178.7">J4</text>
<text x="71.4" y="178.7">J3</text>
<text x="29.4" y="180">Comm Connector</text>
<text x="47.7" y="181.9">GND</text>
<text x="59.9" y="180">Comm Connector</text>
<text x="78.2" y="181.9">GND</text>
</g>
<g font-size="1.8">
<text x="71" y="35.6">12_LED</text>
<text x="85.1" y="35.6">3.3_LED</text>
<text x="236.2" y="33">DRV3V3</text>
<text x="191.8" y="38.1">CP1</text>
<text x="176.5" y="47">VCP</text>
<text x="185.4" y="44.4">CP2</text>
<text x="184.1" y="54.6">DRV3V3</text>
<text x="175.6" y="69.8">SENSEA</text>
<text x="183.2" y="72.4">SENSEB</text>
<text x="224.8" y="74.9">nHOME</text>
<text x="224.8" y="72.4">nFAULT</text>
<text x="47" y="101.6">LED1-</text>
<text x="63.5" y="101.6">LED1+</text>
<text x="55.9" y="106.7">LED3-</text>
<text x="59.7" y="104.1">LED2-</text>
<text x="69.4" y="103.8">LED D2LED2+</text>
<text x="78.3" y="106.7">LED3+ 2</text>
<text x="110.5" y="111.8">DAC</text>
<text x="76.2" y="114.3">CLKOUT 5</text>
<text x="109.2" y="123.2">SDA</text>
<text x="109.2" y="125.7">SCL</text>
<text x="76.2" y="130.8">UPDI</text>
<text x="129.5" y="128.3">AIN_3.3V</text>
<text x="129.5" y="130.8">AIN_12V</text>
<text x="203.2" y="130.8">RC_A_IN</text>
<text x="200.7" y="134.6">RC_B_IN</text>
<text x="221" y="134.6">RC_B_OUT</text>
</g>
<text font-size="1.8" fill="#840084" x="179.3" y="41.6">50v</text>
<text font-size="1.8" fill="#008400" x="221" y="130.8">RC_A_OUT</text>
</svg>
